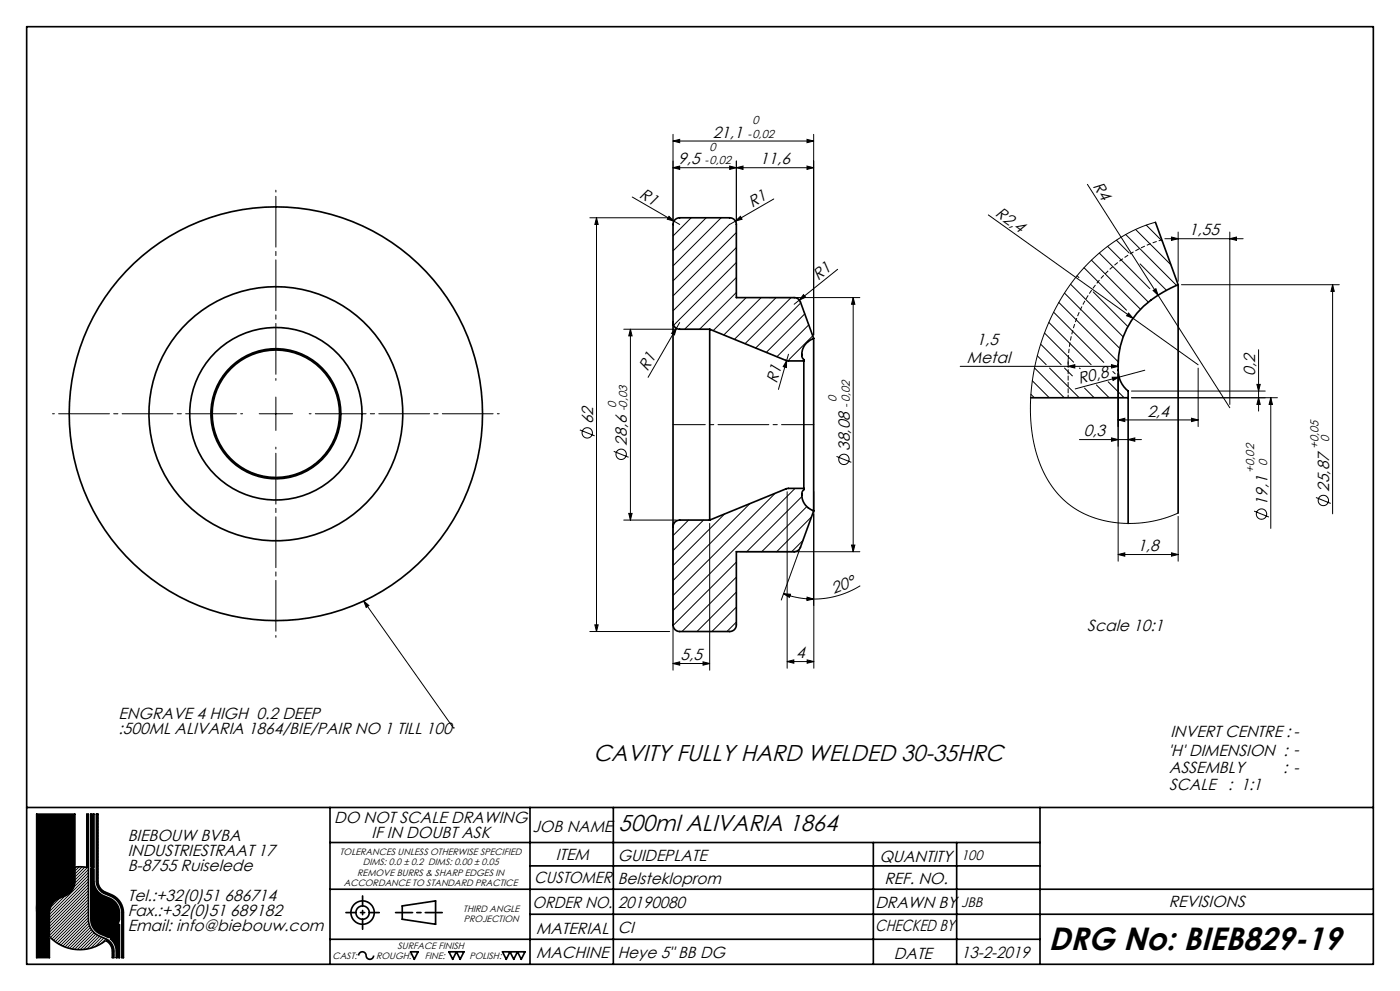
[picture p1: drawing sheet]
<svg xmlns="http://www.w3.org/2000/svg" width="420mm" height="297mm" viewBox="0 0 420 297" stroke-linecap="round" stroke-linejoin="round" font-family="sans-serif">
<g fill="none" stroke="#000" stroke-width=".3">
<path d="M189.7 59.1l14.2 8.2M201.9 42.3l2-.5v1zM201.9 40.3v26M201.9 42.3h42.2M201.9 50.3l2-.5v1zM201.9 50.3h42.2M218.9 49.8l2 .5-2 .5zM220.9 50.3l2-.5v1zM220.9 48.3v18M232.1 59.6l-11.5 6.7M242.1 41.8l2 .5-2 .5zM242.1 49.8l2 .5-2 .5z"/>
<path d="M244.1 40.3v60.1M326.2 55.2l21.2 33.3M176.9 65.3h24M178.9 65.3v124M179 65.3l.4 2h-1zM200.7 64.8l1.5 1.5-2-.6zM207.4 65.3l-5.5 5.4M211.9 65.3l-10 9.9M216.3 65.3l-14.4 14.4M218.9 67.2l-17 17M220.6 66.3l1.5-1.5 .5 .9zM220.6 66.3l-1.7 1"/>
<path d="M220.9 69.7l-19 19M220.9 78.7l-18.7 18.7M220.9 74.2l-19 19M296.5 64.4l62.9 44.9M327.4 78l14.8 14.7M329.8 75.8l14.7 14.7M332.3 73.8l12.6 12.7M334.9 72l3.9 3.8M337.7 70.3l15.3 15.2M340.7 68.8l10.6 10.6M342 79.1l7.9 7.9M343.9 67.5l4.8 4.8"/>
<path d="M346.6 66.6l-3.8 1.3-3.9 1.7-3.9 2.4-3.8 2.7-3.5 3-3.3 3.4-3 3.7-2.5 3.8-2.4 4.2-2.2 4.7-1.7 4.5-1.5 4.9-1.1 5.2-.6 4.7-.3 5.2 .2 4.7 .5 4.1 .9 4.2 1.2 3.7 1.6 3.6 1.9 3.1 2.2 2.8 2.5 2.4 2.8 2.1 3.3 1.7 3.7 1.3 3.7 .8 4.1 .4 4.2-.1 4-.6 4-1.1 3.5-1.3M349.4 71.5h23.5M351.4 71l2 .5-2 .5zM353.4 69.5v14.8M368.9 71.5l2-.5v1zM368.9 69.5v51.7M187.1 98.7h15.8M189.1 98.7v57.2M189.1 98.7l.5 2h-1zM202.9 98.4l-.6 2-.8-.5zM203.9 96.7l-9.5 16.4M220.9 83.2l-15.5 15.5"/>
<path d="M220.9 87.6l-11 11.1M223.9 89.2l-9.9 9.9M228.3 89.2l-11.2 11.2M230.5 89.2h27.5M232.8 89.2l-12.5 12.5M237.3 89.2l-13.8 13.8M240 91l-13.3 13.3M241.1 88.3l.6 .8-1.9 .8zM241.4 94.1l-11.5 11.5M242.6 97.4l-9.5 9.5M251.3 80.7l-13.1 10.5M256 89.2l.5 2h-1z"/>
<path d="M256 89.2v76.1M313.4 99.8l8.7 8.7M314.7 96.6l12.6 12.7M316.1 93.6l15 15M317.6 90.6l17.9 17.8M319.3 87.8l16.6 16.6M321.2 85.2l15.8 15.8M323.1 82.6l.6 .6M325.2 80.2l12.7 12.8M328 87.5l10.4 10.4M338.6 93.8l1.3 1.6-1.9-.8zM340.1 95.1h.1"/>
<path d="M345.9 87.1l.9-.6 .6 2zM347.4 88.5l21.5 33.7M354.4 85.3h47.4M399.8 85.3v68.7M399.8 85.3l.5 2h-1zM82.8 119v10M236 108.1l-.1 2.1-.9-.3zM236.5 106.2l-3 10.5M241.1 107.8l-.3 .4M243.8 100.7l-7.1 7.1M288.1 109.8h47.3M309.3 118.2l1 1"/>
<path d="M309.7 114.1l5.1 5.1M310.4 110.3l8.9 8.9M311.2 106.6l2.7 2.7M312.2 103.1l6.1 6.2M314.9 110.3l8.9 8.9M319.3 110.3l.6 .6M320.1 111l1.6 1.7M320.4 109.8l2-.5v1zM320.4 107.8v1.3M323.8 110.3l.3 .2M325.4 116.3l2.9 2.9M328.9 115.4l3.8 3.8"/>
<path d="M332.5 114.4l4.7 4.8M333.4 109.3l2 .5-2 .5zM333.7 113.1l2-.1-1.8 1zM333.8 111.3l.8 .7M335.4 112v56.2M335.4 107.8v1.3M339.4 119.2h43.8M339.4 117.2h40.2M343.4 111l-20.8 5.6M359.4 110.3v17.5M377.1 115.2h1l-.5 2zM377.6 119.2l.5 2h-1z"/>
<path d="M377.6 104.8v18.4M381.2 119.2l.5 2h-1zM381.2 119.2v39.2M77.8 124h10M173.9 128.8l4.5 1.8M184.1 135.3l4.5 1.7M251 136.8l4.4 1.8M323.8 131.7h18.6M333.4 131.2l2 .5-2 .5zM335.4 125.8l2-.5v1zM335.4 125.8h24M338.4 131.7l2-.5v1z"/>
<path d="M357.4 125.3l2 .5-2 .5zM187.1 155.9h15.8M188.6 153.9h1l-.5 2zM201.9 156.9v44M206.6 155.9l-4.7 4.6M211.1 155.9l-9.2 9.1M212.9 156.9v44M217.4 154l-15.5 15.5M225 150.9l-23.1 23.1M232.6 147.8l-30.7 30.7M236.1 147.4v52.9M238.5 146.4l-36.6 36.6"/>
<path d="M240.6 148.8l-16.6 16.5M242 151.8l-13.5 13.5M243.5 154.9l-10.5 10.4M244.1 147.4v52.9M353.4 154.8v13.4M376.2 153.2l4.5 1.8M394.8 149.1l4.4 1.8M220.9 168.5l-19 19M220.9 173l-16.3 16.3M220.9 177.4l-11.8 11.9M221.9 165.3h36.1M235.1 177.9l2 .2-.3 .9z"/>
<path d="M235.1 177.9l4.4 1.2 4.6 .4M239.8 165l-5.4 14.8M240.9 162l-3.4 3.3M242.1 179l2 .5-2 .5zM255.5 163.3h1l-.5 2zM258.1 175.5a26.4 26.4 0 0 1-14 4M335.4 166.2l2-.5v1zM335.4 166.2h18M351.4 165.7l2 .5-2 .5zM109.1 180.1l1.6 1.4-.8 .5zM109.1 180.1l26.9 38M176.9 189.3h24"/>
<path d="M178.4 187.3h1l-.4 2zM201.9 198.9l2-.5v1zM201.9 198.9h11M210.9 198.4l2 .5-2 .5zM220.9 181.9l-7.3 7.4M220.9 186.4l-2.8 2.9M236.1 198.3l2-.5v1zM236.1 198.3h8M242.1 197.8l2 .5-2 .5zM136 218.1h.1M22.5 259.9v4.2a4.8 4.8 0 0 1-3 4.4l-1.7 .7a4.8 4.8 0 0 0-3 4.4v7.1M22.8 259.8l-.3 .4"/>
<path d="M23.8 259.8l-1.3 1.3M24.6 259.8l-2.1 2.2M25.5 259.9l-3 3M26.1 244h.1M26.5 247.1l-.4 .5M26.5 248l-.4 .5M26.5 248.9l-.4 .5M26.5 249.8l-.4 .5M26.5 250.7l-.4 .5M26.5 251.6l-.4 .5M26.5 252.5l-.4 .5M26.5 253.4l-.4 .5"/>
<path d="M26.5 254.3l-.4 .5M26.5 255.2l-.4 .5M26.5 256.1l-.4 .5M26.5 257l-.4 .5M26.5 257.9l-.4 .5M26.5 258.8l-.4 .5M26.5 259.7l-4 4.1M26.5 244.4l-.4 .5M26.5 245.3l-.4 .5M26.5 246.2l-.4 .5M29.4 244.3l-.5 .4M29.4 245.2l-.5 .4"/>
<path d="M29.4 246.1l-.5 .4M29.4 247l-.5 .4M29.4 247.8l-.5 .5M29.4 248.7l-.5 .5M29.4 249.6l-.5 .5M29.4 250.5l-.5 .5M29.4 251.4l-.5 .5M29.4 252.3l-.5 .5M29.4 253.2l-.5 .5M29.4 254.1l-.5 .5M29.4 255l-.5 .5M29.4 255.9l-.5 .5"/>
<path d="M29.4 256.8l-.5 .5M29.4 257.7l-.5 .5M29.4 258.6l-.5 .5M29.4 259.5l-.5 .5M18 269.1l-2.9 2.9M19.6 268.5l-4.8 4.7M26.5 260.6l-4.1 4.1M26.5 261.5l-4.4 4.4M26.5 263.3l-11.7 11.7M26.5 264.2l-11.7 11.7M26.5 265.1l-11.7 11.7M26.5 266l-11.7 11.7"/>
<path d="M26.5 266.9l-11.7 11.7M26.5 267.8l-11.7 11.7M26.5 268.7l-11.7 11.7M26.5 269.6l-11.4 11.4M26.5 270.5l-10.9 10.9M26.5 271.4l-10.4 10.4M26.5 272.3l-9.9 9.9M26.5 273.2l-9.4 9.4M26.5 274.1l-8.8 8.8M26.5 275l-8.3 8.2M26.5 262.4l-11.7 11.7M26.5 275.9l-7.7 7.6"/>
<path d="M26.6 276.6l-7.1 7.2M26.8 277.3l-6.6 6.7M27.1 278l-6.2 6.2M27.4 278.6l-5.8 5.8M27.8 279.1l-5.4 5.4M28.2 279.5l-5 5.1M28.7 279.9l-4.6 4.7M29.4 260.4l-.5 .5M29.4 261.3l-.5 .5M29.4 262.2l-.5 .5M29.4 263.1l-.5 .5M29.4 264l-.5 .5"/>
<path d="M29.5 264.8l-.4 .4M29.7 265.5l-.4 .4M30 266.1l-.3 .3M30.4 266.6l-.3 .3M30.9 267l-.3 .3M31.5 267.3l-.4 .4M32.1 267.6l-.4 .4M32.7 267.9l-.3 .3M33.4 268.1l-.4 .4M34 268.4l-.4 .4M34.5 268.8l-.3 .3M35 269.2l-.3 .3"/>
<path d="M35.5 269.6l-.4 .3M35.9 270.1l-.4 .3M36.2 270.6l-.3 .4M36.5 271.2l-.3 .4M36.8 271.9l-.4 .4M37 272.6l-.5 .4M37 273.4l-.4 .5M37 274.3l-.4 .5M37 275.2l-.4 .5M37 276.1l-.4 .5M37 277l-.4 .5M37 277.9l-.4 .5"/>
<path d="M37 278.8l-.4 .5M37 279.7l-.4 .5M29.3 280.3l-4.3 4.3M29.9 280.6l-3.9 3.8M30.5 280.9l-3.3 3.3M31.1 281.1l-2.5 2.6M31.8 281.4l-1.4 1.4M32.4 281.7l-.4 .4M32.9 282.1l-.4 .3M33.3 282.6l-.3 .3M33.7 283.1l-.4 .4M33.9 283.7l-.3 .4"/>
<path d="M34.1 284.4l-.4 .5M34.2 285.3l-.5 .5M34.2 286.2l-.5 .5M37 280.6l-.4 .5M37 281.5l-.4 .5M37 282.4l-.4 .5M37 283.3l-.4 .5M37 284.2l-.4 .5M37 285.1l-.4 .5M37 286l-.4 .5M37 286.9l-.1 .1"/>
<circle cx="176.2" cy="129.7" r="1.56"/>
<circle cx="186.3" cy="136.2" r="1.56"/>
<circle cx="253.2" cy="137.7" r="1.56"/>
<circle cx="378.5" cy="154.1" r="1.56"/>
<circle cx="397" cy="150" r="1.56"/>
</g>
<g fill="none" stroke="#000" stroke-width=".5">
<path d="M8 8h404v281h-404zM346.6 66.6l6.8 18.7M201.9 96.7v-29.4a2 2 0 0 1 2-2h15a2 2 0 0 1 2 2v21.9h17.3a2 2 0 0 1 1.9 1.3l4 10.9M201.9 96.7a2 2 0 0 0 2 2h9M201.9 96.7v61.2M212.9 98.7v57.2M212.9 98.7l23 9.4 5.2 .1M353.4 85.3v68.5M353.4 85.3a34.7 34.7 0 0 0-12.3 8.5 23.5 23.5 0 0 0-5.2 19.8l1.3 2.3 1.2 1.3v2M241.1 108.2v38.2M244.1 101.4a4.8 4.8 0 0 0-3.2 6.1l.2 .7M244.1 101.4v51.7"/>
<path d="M309.2 119.2h29.2M338.4 119.2v37.7M212.9 155.9h-9a2 2 0 0 0-2 2M241.1 146.4l-.1 .5a4.3 4.3 0 0 0 2.3 5.8l.8 .4M241.1 146.4l-5.2 .1-23 9.4M244.1 153.1l-4 10.9a2 2 0 0 1-1.9 1.3h-17.3v22a2 2 0 0 1-2 2h-15a2 2 0 0 1-2-2v-29.4M8 242h404M11 244h11.5v15.4a12.9 12.9 0 0 0-10.8 8.6 12.9 12.9 0 0 0 3.1 13.4v5.6h-3.8zM22.5 259.9a12.4 12.4 0 0 0-10.3 8 12.4 12.4 0 0 0 2.6 12.8M26 244h.5v31.5a5.5 5.5 0 0 0 3.4 5.1l1.8 .7a4.1 4.1 0 0 1 2.5 3.8v1.9h-.5v-2.2l-.3-1.1-.8-1.2-.9-.6a12.4 12.4 0 0 1-16.9-1.2v-7.1a4.8 4.8 0 0 1 3-4.4l1.7-.7a4.8 4.8 0 0 0 3-4.4v-4.3l3.5 .2zM27.2 244h1v16l-1-.3zM28.9 244h.5v20.6l.4 1.1 .8 1.1 2.8 1.3a6 6 0 0 1 3.6 5.5v13.4h-.4v-13.4a5.5 5.5 0 0 0-3.4-5l-1.8-.8a4.1 4.1 0 0 1-2.5-3.7z"/>
<path d="M99 242v47M99 252.5h213M159 242v47M159 259.5h153M184 242v47M262 252.5v36.5M287 252.5v36.5M312 242v47M27.2 260.2l1 .3v3.6a4.8 4.8 0 0 0 2.9 4.4l1.8 .7a4.8 4.8 0 0 1 2.9 4.4 6.4 6.4 0 0 1-.7 4l-1.1 1.8-1.4 1.6-2.4-1.1a4.8 4.8 0 0 1-3-4.4zM35.8 277.1v9.9h-.9v-2.2l-.3-1.2-.5-1.2-1.1-1.1 1.6-2zM99 266.5h313M120.7 271.5l10-1.5v7l-10-1.5z"/>
<path d="M159 274h253M99 281.5h213M107.6 286.4a1.2 1.2 0 0 1 1.4-1.1 1.2 1.2 0 0 1 .9 1.5 1.12 1.12 0 0 0 1.3 .7 1.12 1.12 0 0 0 .9-1.1M123.2 285.2h2.2l-1.1 2.3zM134.7 285.2h4.5l-1.1 2.3-1.2-2.3-1.1 2.3zM150.7 285.2h6.8l-1.1 2.3-1.2-2.3-1.1 2.3-1.1-2.3-1.1 2.3z"/>
<circle cx="82.8" cy="124" r="38.1"/>
<circle cx="82.8" cy="124" r="25.9"/>
<circle cx="82.8" cy="124" r="19.1"/>
<circle cx="82.8" cy="124" r="19.5"/>
<circle cx="82.8" cy="124" r="62"/>
<circle cx="108.8" cy="273.5" r="2"/>
<circle cx="108.8" cy="273.5" r="3.5"/>
</g>
<path d="M82.8 114v-57M72.8 124h-57M82.8 134v57M92.8 124h57" fill="none" stroke="#000" stroke-width=".3" stroke-dasharray="15.2 1.3 1.3 1.3" stroke-dashoffset="-1.8"/>
<path d="M118.7 273.5h14" fill="none" stroke="#000" stroke-width=".5" stroke-dasharray="6.3 1.3 1.3 1.3" stroke-dashoffset="1.3"/>
<path d="M103.8 273.5h10M108.8 278.5v-10" fill="none" stroke="#000" stroke-width=".5" stroke-dasharray="6.3 1.3 1.3 1.3" stroke-dashoffset="3.3"/>
<path d="M11 244v28.2a12.9 12.9 0 0 1 11.5-12.8v-15.4zM11 272.2v14.8h3.8v-5.6a12.9 12.9 0 0 1-3.8-9.2zM27.2 244v15.7l1 .3v-16zM27.2 260.2l.2 16.4 .6 1.5 1 1.1 3.5 1.8a10.7 10.7 0 0 0 3.3-5.4l-.1-2.9-.8-1.9-1.4-1.3-3.3-1.6-1.4-1.5-.6-1.9v-4zM35.8 277.1l-.9 1.8-1.3 1.8a.59 .59 0 0 0-.5 .7 .59 .59 0 0 0 .6 .5l1 2 .2 3.1h.9zM15.2 263.3a12.4 12.4 0 0 0-.4 17.4v-7.2l.3-1.5 .6-1.1 .8-.9 3.7-1.9 1.6-1.6 .6-2 .1-4.6-3.7 1-1.9 1z" fill-rule="evenodd" fill="#000"/>
<path d="M348.5 71.9a39 39 0 0 0-28.1 37.4" fill="none" stroke="#000" stroke-width=".3" stroke-dasharray="1.3 .6" stroke-dashoffset=".3" stroke-linecap="butt"/>
<path d="M244.1 127.3h-42.2" fill="none" stroke="#000" stroke-width=".3" stroke-dasharray="15.2 1.3 1.3 1.3" stroke-dashoffset="5.5"/>
<path d="M320.4 109.3v9.9" fill="none" stroke="#000" stroke-width=".3" stroke-dasharray="1.3 .6" stroke-dashoffset=".5"/>
<g fill="#000">
<path d="M200.7 64.8l1.5 1.5-2-.6zM220.6 66.3l1.5-1.5 .5 .9zM202.9 98.4l-.6 2-.8-.5zM241.1 88.3l.6 .8-1.9 .8zM338.6 93.8l1.3 1.6-1.9-.8zM345.9 87.1l.9-.6 .6 2zM236 108.1l-.1 2.1-.9-.3zM333.7 113.1l2-.1-1.8 1zM381.2 119.2l.5 2h-1zM109.1 180.1l1.6 1.4-.8 .5z"/>
<path d="M201.9 42.3l2-.5v1zM242.1 41.8l2 .5-2 .5zM220.9 50.3l2-.5v1zM242.1 49.8l2 .5-2 .5z"/>
<path d="M218.9 49.8l2 .5-2 .5zM201.9 50.3l2-.5v1z"/>
<path d="M351.4 71l2 .5-2 .5zM368.9 71.5l2-.5v1zM335.4 166.2l2-.5v1zM351.4 165.7l2 .5-2 .5z"/>
<path d="M189.1 98.7l.5 2h-1zM188.6 153.9h1l-.5 2zM399.8 85.3l.5 2h-1z"/>
<path d="M320.4 109.8l2-.5v1zM333.4 109.3l2 .5-2 .5z"/>
<path d="M377.6 119.2l.5 2h-1zM377.1 115.2h1l-.5 2z"/>
<path d="M333.4 131.2l2 .5-2 .5zM338.4 131.7l2-.5v1zM335.4 125.8l2-.5v1zM357.4 125.3l2 .5-2 .5z"/>
<path d="M235.1 177.9l2 .2-.3 .9zM242.1 179l2 .5-2 .5z"/>
<path d="M255.5 163.3h1l-.5 2zM256 89.2l.5 2h-1zM178.4 187.3h1l-.4 2zM179 65.3l.4 2h-1z"/>
<path d="M210.9 198.4l2 .5-2 .5zM201.9 198.9l2-.5v1zM242.1 197.8l2 .5-2 .5zM236.1 198.3l2-.5v1z"/>
</g>
<text font-size="9.7" x="314.5" y="284.7">DRG No: BIEB829-19</text>
<g font-size="6.9">
<text x="178" y="228.1">CAVITY FULLY HARD WELDED 30-35HRC</text>
<text x="185.6" y="248.9">500ml ALIVARIA 1864</text>
</g>
<g font-size="4.8">
<text x="213.8" y="41.3">21,1</text>
<text x="203.5" y="49.3">9,5</text>
<text x="228" y="49.3">11,6</text>
<text x="191.5" y="59" transform="rotate(30 191.5 59)">R1</text>
<text x="327.8" y="55.8" transform="rotate(57 327.8 55.8)">R4</text>
<text x="225.6" y="62.3" transform="rotate(-30 225.6 62.3)">R1</text>
<text x="298.4" y="64.5" transform="rotate(36 298.4 64.5)">R2,4</text>
<text x="356.7" y="70.5">1,55</text>
<text x="245.5" y="84.2" transform="rotate(-39 245.5 84.2)">R1</text>
<text x="292.9" y="103.2">1,5</text>
<text x="194.2" y="111.5" transform="rotate(-60 194.2 111.5)">R1</text>
<text x="290" y="108.8">Metal</text>
<text x="376.6" y="112.6" transform="rotate(-90 376.6 112.6)">0,2</text>
<text x="233.1" y="115.2" transform="rotate(-74 233.1 115.2)">R1</text>
<text x="323.8" y="115.2" transform="rotate(-15 323.8 115.2)">R0,8</text>
<text x="344.2" y="124.8">2,4</text>
<text x="177.9" y="127.2" transform="rotate(-90 177.9 127.2)">62</text>
<text x="325.1" y="130.7">0,3</text>
<text x="188.1" y="133.6" transform="rotate(-90 188.1 133.6)">28,6</text>
<text x="254.9" y="135.2" transform="rotate(-90 254.9 135.2)">38,08</text>
<text x="398.7" y="147.4" transform="rotate(-90 398.7 147.4)">25,87</text>
<text x="380.2" y="151.6" transform="rotate(-90 380.2 151.6)">19,1</text>
<text x="341.2" y="165.2">1,8</text>
<text x="250.2" y="178" transform="rotate(-22 250.2 178)">20°</text>
<text x="326.2" y="189.1">Scale 10:1</text>
<text x="204.2" y="197.8">5,5</text>
<text x="238.9" y="197.3">4</text>
<text x="35.6" y="215.4">ENGRAVE 4 HIGH 0.2 DEEP</text>
<text x="35.6" y="219.9">:500ML ALIVARIA 1864/BIE/PAIR NO 1 TILL 100</text>
<text x="351.1" y="220.9">INVERT CENTRE : -</text>
<text x="350.4" y="226.5">'H' DIMENSION : -</text>
<text x="350.8" y="231.6">ASSEMBLY</text>
<text x="384.9" y="231.6">: -</text>
<text x="350.8" y="236.8">SCALE</text>
<text x="368.4" y="236.8">: 1:1</text>
<text x="38.3" y="251.9">BIEBOUW BVBA</text>
<text x="100.3" y="246.6">DO NOT SCALE DRAWING</text>
<text x="111.5" y="251.1">IF IN DOUBT ASK</text>
<text x="159.7" y="249.4">JOB NAME</text>
<text x="38.3" y="256.5">INDUSTRIESTRAAT 17</text>
<text x="166.8" y="257.8">ITEM</text>
<text x="38.3" y="261">B-8755 Ruiselede</text>
<text x="185.3" y="258.1">GUIDEPLATE</text>
<text x="263.8" y="258.2">QUANTITY</text>
<text x="160.2" y="264.5">CUSTOMER</text>
<text x="185.3" y="264.9">Belstekloprom</text>
<text x="265.3" y="265">REF. NO.</text>
<text x="38.3" y="270">Tel.:+32(0)51 686714</text>
<text x="38.3" y="274.6">Fax.:+32(0)51 689182</text>
<text x="159.8" y="272.1">ORDER NO.</text>
<text x="185.3" y="272.1">20190080</text>
<text x="262.6" y="272.1">DRAWN BY</text>
<text x="350.6" y="271.7">REVISIONS</text>
<text x="38.3" y="279.1">Email: info@biebouw.com</text>
<text x="160.9" y="279.8">MATERIAL</text>
<text x="185.3" y="279.7">CI</text>
<text x="262.6" y="279.1">CHECKED BY</text>
<text x="160.8" y="287.2">MACHINE</text>
<text x="185.3" y="287.1">Heye 5&quot; BB DG</text>
<text x="268.2" y="287.3">DATE</text>
<text x="288.3" y="287.2">13-2-2019</text>
</g>
<g font-size="4.1">
<text x="288.4" y="257.8">100</text>
<text x="288.3" y="271.7">JBB</text>
</g>
<g font-size="3.5">
<text x="224.2" y="41.2">-0,02</text>
<text x="225.7" y="37.3">0</text>
<text x="212.9" y="45.3">0</text>
<text x="211.3" y="49.2">-0,02</text>
<text x="184.9" y="122.1" transform="rotate(-90 184.9 122.1)">0</text>
<text x="188.1" y="123.2" transform="rotate(-90 188.1 123.2)">-0,03</text>
<text x="251" y="120.6" transform="rotate(-90 251 120.6)">0</text>
<text x="254.9" y="122.1" transform="rotate(-90 254.9 122.1)">-0,02</text>
<text x="395.5" y="134.5" transform="rotate(-90 395.5 134.5)">+0,05</text>
<text x="398.8" y="132.5" transform="rotate(-90 398.8 132.5)">0</text>
<text x="376.3" y="141.6" transform="rotate(-90 376.3 141.6)">+0,02</text>
<text x="380.2" y="139.6" transform="rotate(-90 380.2 139.6)">0</text>
</g>
<g font-size="2.8">
<text x="102" y="256.1">TOLERANCES UNLESS OTHERWISE SPECIFIED</text>
<text x="107.2" y="262.5">REMOVE BURRS &amp; SHARP EDGES IN</text>
<text x="108.8" y="259.1">DIMS: 0.0 ± 0.2 DIMS: 0.00 ± 0.05</text>
<text x="103.2" y="265.5">ACCORDANCE TO STANDARD PRACTICE</text>
<text x="139" y="273.5">THIRD ANGLE</text>
<text x="139.2" y="276.5">PROJECTION</text>
<text x="99.7" y="287.3">CAST:</text>
<text x="112.8" y="287.3">ROUGH:</text>
<text x="119.3" y="284.4">SURFACE FINISH</text>
<text x="127.5" y="287.3">FINE:</text>
<text x="140.8" y="287.3">POLISH:</text>
</g>
</svg>
